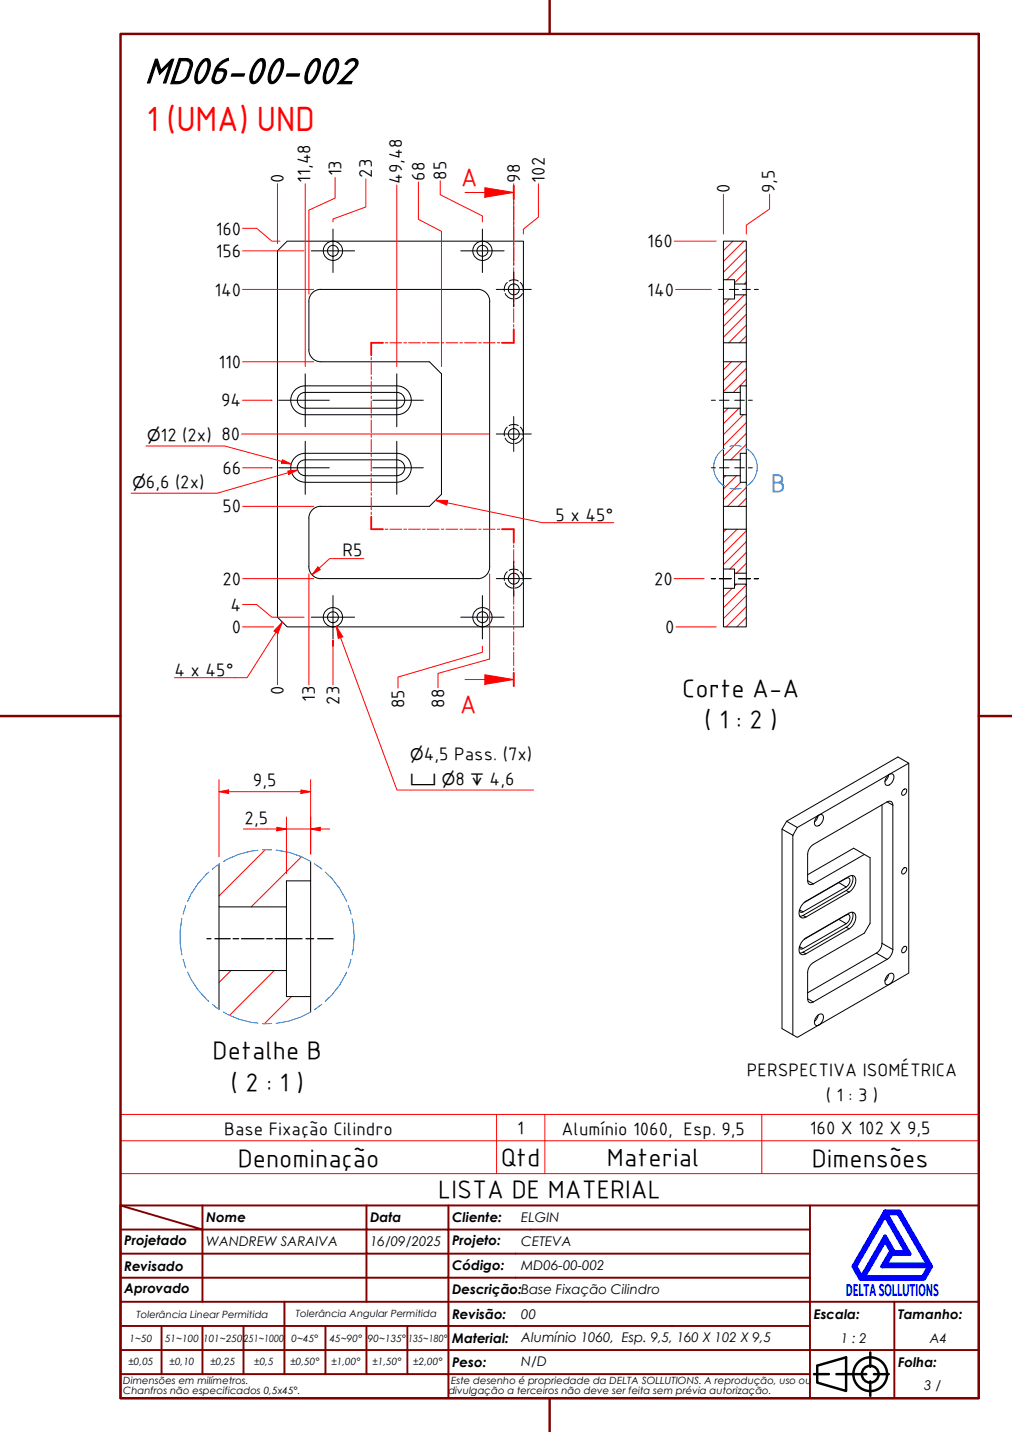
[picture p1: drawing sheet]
<svg xmlns="http://www.w3.org/2000/svg" width="210mm" height="297mm" viewBox="0 0 210 297" stroke-linecap="round" stroke-linejoin="round" font-family="sans-serif">
<!-- layer: Hatch (ABNT) -->
<g fill="none" stroke="#f00" stroke-width=".21">
<path d="M152 50l-1.9 2M154.3 50l-4.2 4.2M154.8 58.5l-.4 .4M154.8 56.2l-2.4 2.5M154.8 54l-4.1 4M154.8 51.7l-4.7 4.8M151.2 62l-1.1 1.2M151.7 75l-1.6 1.7M153.9 75l-3.8 3.9M154.4 61.2l-4.3 4.3M154.8 69.7l-1.4 1.4M154.8 67.4l-3.6 3.7"/>
<path d="M154.8 65.2l-4.7 4.8M154.8 63l-4.7 4.7M154.8 78.7l-2.7 2.7M154.8 76.4l-4.7 4.8M150.5 98.7l-.4 .5M151 84.7l-.9 1M152.8 98.7l-2.7 2.7M153.3 84.7l-3.2 3.2M154.2 86l-4.1 4.2M154.8 92.1l-3.2 3.3M154.8 89.9l-4.7 4.7M154.8 87.7l-4.7 4.7"/>
<path d="M150.6 109.8l-.5 .6M152.9 109.8l-2.8 2.8M153.6 100l-3.5 3.6M154.8 116.8l-2.1 2.1M154.8 114.6l-3.4 3.4M154.8 112.4l-4.7 4.7M154.8 110.1l-4.7 4.8M154.8 103.4l-1.7 1.6M154.8 101.1l-3.9 3.9M151.8 122l-1.7 1.8M152.7 121.2l-.3 .3M154.8 128.1l-2 1.9"/>
<path d="M154.8 125.8l-4.2 4.2M154.8 123.6l-4.7 4.7M154.8 121.3l-4.7 4.8M55 176.2l-9.6 9.7M62.5 177.7l-10.4 10.4M47.9 201.3l-2.5 2.5M56.9 201.3l-9.3 9.3M60.5 206.7l-5.7 5.7"/>
</g>
<!-- layer: Hidden (ABNT) -->
<g fill="none" stroke="#000" stroke-width=".21">
<path d="M105.2 58.6a1.83 1.83 0 0 0-.6 1.8M105.6 58.3a1.79 1.79 0 0 1 1.9 0M107.9 58.6a1.83 1.83 0 0 1 .6 1.8M104.8 60.9a1.83 1.83 0 0 0 1.5 1.1M108.4 60.9a1.83 1.83 0 0 1-1.6 1.1M104.8 90.9a1.81 1.81 0 0 0 1.5 1.1M105.2 88.6a1.84 1.84 0 0 0-.6 1.8M105.6 88.3a1.91 1.91 0 0 1 1.9 0M107.9 88.6a1.84 1.84 0 0 1 .6 1.8M108.4 90.9a1.81 1.81 0 0 1-1.6 1.1M105.2 118.6a1.84 1.84 0 0 0-.6 1.8M105.6 118.3a1.79 1.79 0 0 1 1.9 0"/>
<path d="M107.9 118.6a1.84 1.84 0 0 1 .6 1.8M104.8 120.9a1.81 1.81 0 0 0 1.5 1.1M108.4 120.9a1.81 1.81 0 0 1-1.6 1.1"/>
</g>
<!-- layer: Visible (ABNT) -->
<g fill="none" stroke="#000" stroke-width=".21">
<path d="M59.6 50h49v80h-49l-2-2v-76zM150.1 50h4.7v8.9h-2.4v-.9h-2.3zM150.1 58v4M152.4 58.9v2.3M154.8 58.9v2.3M64.1 72.5a2.51 2.51 0 0 0 2.5 2.5h22.5l2.5 2.5v25l-2.5 2.5h-22.5M64.1 62.5v10M66.6 60a2.51 2.51 0 0 0-2.5 2.5M66.6 60h32.5M99.1 60a2.51 2.51 0 0 1 2.5 2.5v55M150.1 62h2.3v-.8h2.4v9.9M150.1 75h4.7"/>
<path d="M150.1 71.1h4.7M150.1 62v47.8M154.8 71.1v38.7M61.4 94.7l1.2-.6 .7-.1h19a3 3 0 0 1 3 3 3 3 0 0 1-3 3h-19a2.99 2.99 0 0 1-2.8-2 2.99 2.99 0 0 1 .9-3.3zM61.4 80.7l1.2-.6 .7-.1h19a3 3 0 0 1 3 3 3 3 0 0 1-3 3h-19a2.99 2.99 0 0 1-2.8-2 2.99 2.99 0 0 1 .9-3.3zM62.1 95.9l.8-.5h.4h19a1.65 1.65 0 0 1 1.6 1.6 1.65 1.65 0 0 1-1.6 1.7h-19a1.64 1.64 0 0 1-1.5-1 1.64 1.64 0 0 1 .3-1.8zM62.1 81.9l.8-.4 .4-.1h19a1.64 1.64 0 0 1 1.6 1.6 1.64 1.64 0 0 1-1.6 1.7h-19a1.64 1.64 0 0 1-1.5-1 1.64 1.64 0 0 1 .3-1.8zM150.1 98.7h3.4M150.1 95.4h3.4M150.1 84.7h3.4M150.1 81.4h3.4M154.8 94h-1.3v6h1.3"/>
<path d="M154.8 80h-1.3v6h1.3M64.1 117.5a2.51 2.51 0 0 0 2.5 2.5h32.5M64.1 107.5v10M66.6 105a2.51 2.51 0 0 0-2.5 2.5M101.6 117.5a2.51 2.51 0 0 1-2.5 2.5M150.1 109.8v8.2h2.3v.9h2.4v-9.1M150.1 118v4M150.1 105h4.7M150.1 109.8h4.7M152.4 118.9v2.3M154.8 118.9v2.3M150.1 122h2.3v-.8h2.4v8.8h-4.7z"/>
<path d="M188.5 158.3l-2.3-1.3-23 13.4-1 1.6v41.4l2.2 1.3M45.4 179.2v8.9h14M64.4 178.7v4h-5v24h5M162.2 172l2.2 1.3M163.2 170.4l2.2 1.2M165.4 171.6l23.1-13.3v43.6l-23.1 13.3-1-.5v-41.4zM169.6 169.3a.69 .69 0 0 1 .9-.3 .69 .69 0 0 1 .3 1l-.2 .4a1.13 1.13 0 0 1-1.5 .8 1.65 1.65 0 0 1 .5-1.9zM169.7 169.2l-.3 .7-.5 .6M179.3 177.2l1.2 .7v13.6l-1.2 2.1-10.6 6.1-.6 .5-.4 .7-.2 .8v5.5M179.3 177.2l-2.2-1.3-9.6 5.5M179.3 177.2l-10.6 6.2M182.9 166.9v28.8"/>
<path d="M184 166.3l-15.6 9.1-.5 .7-.3 .8-.1 5.8M184 166.3a.72 .72 0 0 1 .8 0 .72 .72 0 0 1 .4 .7M184 166.3l1.2 .7M184.2 160.9a.68 .68 0 0 1 .9-.3 .68 .68 0 0 1 .3 .9 1.58 1.58 0 0 1-1.5 1.4 1.26 1.26 0 0 1 .3-2zM184.3 160.7l-.2 .8-.6 .6M185.2 167v30M187.3 163.9l.6-.2a.81 .81 0 0 1 0 .9 .81 .81 0 0 1-.8 .3 .95 .95 0 0 1 .2-1zM45.4 188.1v21.3M64.4 182.7v27.3M165.8 196.5l.3 .4 .5-.1M165.8 188.9l.3 .3h.5M166.6 197.5l-.7 .2"/>
<path d="M166.6 189.9l-.7 .2M166.6 197.5l.6 .4M167.5 182.7a.71 .71 0 0 0 .3 .7 .71 .71 0 0 0 .9 0M167.5 182.7l1.2 .7M174 190.7l1.5 .9-8.9 5.2-.8-.5M174 183.1l1.5 .9-8.9 5.2-.8-.5M175.5 191.6a1.23 1.23 0 0 0 .5-1.9l-.5 .1-8.7 5M175.5 184a1.23 1.23 0 0 0 .5-1.9l-.5 .1-8.7 5M176.1 192.7a2.65 2.65 0 0 0 1.2-3.3 .89 .89 0 0 0-1.2 0l-8.9 5.2a2.94 2.94 0 0 0-1.4 3 .83 .83 0 0 0 1.4 .3M176.1 185a2.65 2.65 0 0 0 1.2-3.2 .89 .89 0 0 0-1.2 0l-8.9 5.2a2.94 2.94 0 0 0-1.4 2.9 .83 .83 0 0 0 1.4 .3M176.1 185l-.6-.3-8.9 5.2 .6 .3M176.1 192.7l-.6-.4-8.9 5.2"/>
<path d="M176.1 192.7l-8.9 5.2M176.1 185l-8.9 5.2M176.8 181.6a2.74 2.74 0 0 1-1.3 3.1M176.8 189.2a2.74 2.74 0 0 1-1.3 3.1M181.8 197.7l-14.3 8.2M181.8 197.7l2.2 1.3M182.9 195.7l-.3 1.1-.8 .9M182.9 195.7l2.3 1.3M184 199l-15.3 8.8M185.2 197l-.4 1.1-.8 .9M187.3 196.5l.6-.2a.81 .81 0 0 1 0 .9 .81 .81 0 0 1-.8 .3 .95 .95 0 0 1 .2-1zM187.3 180.2l.2-.2h.4a.9 .9 0 0 1-.7 1.3 .66 .66 0 0 1 .1-1.1z"/>
<path d="M45.4 201.3h14M167.5 207.2a.71 .71 0 0 0 .3 .7 .71 .71 0 0 0 .9-.1M167.5 207.2l1.2 .6M169.6 210.7a.69 .69 0 0 1 1.2 0 1.76 1.76 0 0 1-1.5 2 1.14 1.14 0 0 1 0-1.7zM169.7 210.5l-.3 .8-.5 .6M184.2 202.2a.69 .69 0 0 1 1-.3 .69 .69 0 0 1 .2 1 1.65 1.65 0 0 1-1.5 1.4 1.16 1.16 0 0 1 0-1.8zM184.3 202.1a1.99 1.99 0 0 1-.8 1.3"/>
<circle cx="69.1" cy="52" r="2"/>
<circle cx="69.1" cy="52" r="1.13"/>
<circle cx="100.1" cy="52" r="2"/>
<circle cx="100.1" cy="52" r="1.13"/>
<circle cx="106.6" cy="60" r="1.13"/>
<circle cx="106.6" cy="90" r="1.13"/>
<circle cx="69.1" cy="128" r="2"/>
<circle cx="69.1" cy="128" r="1.13"/>
<circle cx="100.1" cy="128" r="2"/>
<circle cx="100.1" cy="128" r="1.13"/>
<circle cx="106.6" cy="120" r="1.13"/>
</g>
<!-- layer: Linha Corte (ABNT) -->
<g fill="none" stroke="#f00" stroke-width=".21">
<path d="M100.6 39.9h6M106.6 38.5v2.8M106.6 41.8v.5M106.6 42.8v2.8M106.6 46v.6M106.6 47v2.8M106.6 50.3v.5M106.6 51.3v2.8M106.6 54.6v.5M106.6 55.5v2.8M106.6 58.8v.5M106.6 59.8v2.8"/>
<path d="M77 74.1v.6M77 75.1v2.6M77 78.1v.6M77 79.1v2.6M79.4 71.1h-2.4v2.6M79.9 71.1h.5M80.9 71.1h2.4M83.8 71.1h.5M84.8 71.1h2.4M87.6 71.1h.6M88.6 71.1h2.5M91.5 71.1h.6"/>
<path d="M92.5 71.1h2.4M95.4 71.1h.5M96.4 71.1h2.4M99.3 71.1h.5M100.2 71.1h2.5M103.1 71.1h.6M106.6 63.1v.5M106.6 64v2.9M106.6 67.3v.5M106.6 68.3v2.8h-2.5M77 82.2v.5M77 83.1v2.6"/>
<path d="M77 86.2v.5M77 87.2v2.5M77 90.2v.5M77 91.2v2.5M77 94.2v.5M77 95.2v2.5M77 98.2v.5M77 99.2v2.6M77 102.2v.6M77 103.2v2.6M77 106.2v.6M77 107.2v2.6h2.4"/>
<path d="M79.9 109.8h.5M80.9 109.8h2.4M83.8 109.8h.5M84.8 109.8h2.4M87.6 109.8h.6M88.6 109.8h2.5M91.5 109.8h.6M92.5 109.8h2.4M95.4 109.8h.5M96.4 109.8h2.4M99.3 109.8h.5M100.2 109.8h2.5"/>
<path d="M103.1 109.8h.6M104.1 109.8h2.5v2.8M106.6 113v.6M106.6 114v2.8M106.6 117.3v.5M106.6 118.3v2.8M106.6 121.5v.6M106.6 122.5v2.9M106.6 125.8v.5M106.6 126.8v2.8M106.6 130.1v.5M106.6 131v2.8"/>
<path d="M106.6 134.3v.5M106.6 135.3v2.8M106.6 138.6v.5M106.6 139.5v2.9"/>
</g>
<path d="M106.6 38.5v2.8M79.4 71.1h-2.4v2.6M106.6 68.3v2.8h-2.5M77 107.2v2.6h2.4M104.1 109.8h2.5v2.8M106.6 139.5v2.9" fill="none" stroke="#f00" stroke-width=".36"/>
<path d="M100.6 38.9l6 1-6 1z" fill="#f00"/>
<path d="M96.5 39.9h4.1M100.6 38.9l6 1-6 1zM100.6 141h6" fill="none" stroke="#f00" stroke-width=".21"/>
<path d="M100.6 140l6 1-6 1z" fill="#f00"/>
<path d="M100.6 140l6 1-6 1zM96.5 141h4.1" fill="none" stroke="#f00" stroke-width=".21"/>
<path d="M25 236.6h178v-5.4h-178v12.2M103 231.2v12.2M113 231.2v12.2M158 231.2v12.2M203 236.6v6.8h-178M25 243.4v6.6h178v-6.6" fill="none" stroke="#f00" stroke-width=".21"/>
<!-- layer: Detail Boundary (ABNT) -->
<path d="M150.3 93a4.5 4.5 0 0 0 0 7.8M151.4 92.6l1-.2 1.3 .2M154.8 93a4.5 4.5 0 0 1 0 7.8M151.4 101.3l1 .1 1.3-.1" fill="none" stroke="#0080ff" stroke-width=".21"/>
<!-- layer: Borda A3/A4 (ABNT) -->
<path d="M25 7h178v283h-178zM114 0v7M0 148.5h25M203 148.5h7M114 290v7" fill="none" stroke="#800000" stroke-width=".51"/>
<path d="M183.6 257.3l1.2 2.2-1.8 3.2h9.7l-1.3 2.2h-12.2zM183.6 252.1l4.4 7.6h-2.6l-1.8-3.2-4.9 8.4-1.3-2.2zM183.6 251.3h3l6.5 11.4-1.5 2.6h-13.1l-1.5-2.6zM183.8 251.7h2.5l6.2 10.6h-8.8l1.3-2.2h3.7zM185 259.7h.2l-.1 .2z" fill="none" stroke="#00f" stroke-width=".8"/>
<!-- layer: 0 -->
<path d="M178.5 265.3h13.1" fill="none" stroke="#000" stroke-width=".21"/>
<g fill="none" stroke="#800000" stroke-width=".4">
<path d="M25 250l17 5h-17M25 250h178v40h-178zM42 255h34v5h17M42 255v15M42 250v5M76 250v5h17v5M93 250v5h75M168 250v20h-143M25 260h51v10M25 275h17M33.5 275v10M50.5 275h-8.5v10"/>
<path d="M59 270v15h-8.5M67.5 275v10h-8.5M76 275v10h8.5M84.5 275v10M93 275h-42.5v10M93 260v5h-68M93 275v10h75M93 260h75M93 275h75M168 265h-75v10M185.5 270v10h17.5M203 270h-35v10h17.5v10"/>
<path d="M25 285h25.5M25 280h143v10M67.5 285h8.5M84.5 285h8.5v5"/>
</g>
<g fill="none" stroke="#000" stroke-width=".51">
<path d="M168.8 285h3.1M169.5 283.3l6-1.8v7l-6-1.7zM173.5 285h6.2M180.5 280.5v3M180.5 286.5v3M181.3 285h3"/>
<circle cx="180.5" cy="285" r="3.5"/>
<circle cx="180.5" cy="285" r="1.75"/>
</g>
<!-- layer: Marca de centro (ISO) -->
<g fill="none" stroke="#000" stroke-width=".21">
<path d="M64.6 52h9M69.1 47.5v9M95.6 52h9M100.1 47.5v9M106.6 56.4v7.3M63.3 77.5v11M82.3 77.5v11M102.9 60h7.3M57.8 97h10.5M57.8 83h10.5M63.3 91.5v11M77.3 97h10.5"/>
<path d="M77.3 83h10.5M82.3 91.5v11M102.9 90h7.3M106.6 86.4v7.2M106.6 116.4v7.3M64.6 128h9M69.1 123.5v9M95.6 128h9M100.1 123.5v9M102.9 120h7.3"/>
</g>
<g fill="none" stroke="#f00" stroke-width=".21">
<path d="M57.6 38.1v12.4M63.3 38.1v37.9M69.5 36.8v4.3l-5.4 2.5v17.4M75.9 37.1v5.8l-6.8 2.5v.6M82.3 38.4v37.6M86.8 37.8v7.7l4.8 2.5v28M91.3 37.5v2.9l8.8 4.4v1.2M106.6 38.1v16.8M111.7 38.1v6.9l-3.1 2.5v1M50.3 52h12.8M50.3 47.4h2.9l3.2 2.6h1.7M50.3 75h14.8"/>
<path d="M50.3 60h14.8M50.3 97h6M50.3 83h6M58.5 95.7l1.9 .6M50.3 105h14.8M64.1 119v23M101.6 119v8.9M50.3 130h6.4M50.3 125.4h2.9l3.2 2.6h6.7M50.3 120h14.8M57.6 131.2v10.8M69.1 134v-1.2v9.2"/>
<path d="M100.1 134v1.3l-17.6 5.1v2.3M101.6 128.1v8.6l-10.8 3v3"/>
</g>
<path d="M58.6 95.4l1.8 .9-2-.2z" fill="#f00"/>
<path d="M30.3 92.5h16.3l11.9 3.2M58.6 95.4l1.8 .9-2-.2zM61.7 97.5l-1.9 .6" fill="none" stroke="#f00" stroke-width=".21"/>
<path d="M59.7 97.7l2-.2-1.8 .9z" fill="#f00"/>
<path d="M139.8 50h8.7M150.1 40.3v8.2M159.6 40.3v3.1l-4.8 3.3v1.8M59.7 97.7l2-.2-1.8 .9zM59.8 98.1l-14.7 4.2h-17.9M139.8 120h6.2" fill="none" stroke="#f00" stroke-width=".21"/>
<!-- layer: Eixo de trabalho (ISO) -->
<path d="M147.6 120h.8M149.2 120h2.4zM153.2 120h2.4M156.5 120h.8" fill="none" stroke="#000" stroke-width=".25"/>
<path d="M58.6 129l-1.4 2.1" fill="none" stroke="#f00" stroke-width=".21"/>
<path d="M58.6 129l-1 2.4-.8-.5z" fill="#f00"/>
<path d="M57.2 131.1l-6 9.5h-15M58.6 129l-1 2.4-.8-.5z" fill="none" stroke="#f00" stroke-width=".21"/>
<path d="M140.2 130h8.3M57.4 172h2" fill="none" stroke="#f00" stroke-width=".21"/>
<!-- layer: Detail Boundary (ABNT) -->
<g fill="none" stroke="#0080ff" stroke-width=".21">
<path d="M45.6 179.2l-1.6 1.1M53.5 176.4a16 16 0 0 0-7.1 2.3M54.4 176.3h1.9M57.3 176.3a16.8 16.8 0 0 1 7.1 2.4M65.2 179.2l1.6 1.1M37.7 190.5l-.3 2.5v2.6l.3 2.5M38 199l.5 1.8M38.5 187.8l-.5 1.8M43.3 180.9a16.8 16.8 0 0 0-4.4 6.1M67.5 180.9a16.6 16.6 0 0 1 4.4 6.1M72.2 187.8l.6 1.8M72.8 199l-.6 1.8"/>
<path d="M73 190.5a16 16 0 0 1 0 7.5M38.9 201.6a16.8 16.8 0 0 0 4.4 6.1M44 208.3l1.6 1.1M46.4 209.9a15.7 15.7 0 0 0 7.1 2.3M56.3 212.3h-1.9M64.4 209.9a16.8 16.8 0 0 1-7.1 2.4M66.8 208.3l-1.6 1.1M71.9 201.6a16.6 16.6 0 0 1-4.4 6.1"/>
</g>
<!-- layer: Linha de centro (ISO) -->
<path d="M147.6 83h.8M147.6 97h.8M149.2 83h2M149.2 97h2M152.4 83h2M152.4 97h2M155.2 83h.8M155.2 97h.8" fill="none" stroke="#000" stroke-width=".21"/>
<path d="M57.4 171.6l2 .4-2 .3z" fill="#f00"/>
<path d="M57.4 171.6l2 .4-2 .3zM64.4 172h2" fill="none" stroke="#f00" stroke-width=".21"/>
<path d="M64.4 172l2-.4v.7z" fill="#f00"/>
<path d="M50.5 172h6.9M59.4 172h5M59.4 169.5v11.7M62.4 164.2h2M64.4 172l2-.4v.7zM64.4 169.5v7.7M66.4 172h2" fill="none" stroke="#f00" stroke-width=".21"/>
<path d="M62.4 163.9l2 .3-2 .4z" fill="#f00"/>
<path d="M45.4 164.2h2M62.4 163.9l2 .3-2 .4z" fill="none" stroke="#f00" stroke-width=".21"/>
<path d="M45.4 164.2l2-.3v.7z" fill="#f00"/>
<path d="M45.4 164.2l2-.3v.7zM45.4 161.7v16M47.4 164.2h15M64.4 161.7v15.5" fill="none" stroke="#f00" stroke-width=".21"/>
<path d="M90.3 103.8l2.5 .5" fill="none" stroke="#f00" stroke-width=".21"/>
<path d="M90.3 103.8h2.6l-.2 1z" fill="#f00"/>
<path d="M90.3 103.8h2.6l-.2 1zM92.8 104.3l19.7 4.1h14.8" fill="none" stroke="#f00" stroke-width=".21"/>
<path d="M66.2 117.9l-1.5 1.3" fill="none" stroke="#f00" stroke-width=".21"/>
<path d="M65.9 117.6l.5 .5-1.7 1.1z" fill="#f00"/>
<path d="M65.9 117.6l.5 .5-1.7 1.1zM75.5 115.9h-7.1l-2.2 2" fill="none" stroke="#f00" stroke-width=".21"/>
<!-- layer: Eixo de trabalho (ISO) -->
<path d="M42.9 194.7h.9M44.6 194.7h3.2M48.3 194.7h1.2M50.1 194.7h4.7M55.3 194.7h1.2M57.1 194.7h5.6M63.5 194.7h1.6M65.9 194.7h3.2" fill="none" stroke="#000" stroke-width=".25"/>
<path d="M69.8 129.9l.8 2.4" fill="none" stroke="#f00" stroke-width=".21"/>
<path d="M69.8 129.9l1.3 2.2-1 .3z" fill="#f00"/>
<path d="M69.8 129.9l1.3 2.2-1 .3zM70.6 132.3l11.7 31.6h28.4" fill="none" stroke="#f00" stroke-width=".21"/>
<!-- layer: Linha de centro (ISO) -->
<path d="M149 60h1.1M151.3 60h1.9M154 60h1.6M156.5 60h.8" fill="none" stroke="#000" stroke-width=".21"/>
<path d="M140.1 60h7.5M50.1 90h51.3" fill="none" stroke="#f00" stroke-width=".21"/>
<text font-size="81.9" fill="#fff" x="188.7" y="289">.</text>
<text font-size="8.1" x="30" y="17.3">MD06-00-002</text>
<text font-size="7" fill="#f00" x="30.4" y="27.1">1 (UMA) UND</text>
<g font-size="5.4" fill="#f00">
<text x="95.6" y="38.7">A</text>
<text x="95.4" y="147.8">A</text>
</g>
<text font-size="5.4" fill="#0080ff" x="159.9" y="102.1">B</text>
<g font-size="5.4">
<text x="141.5" y="144.5">Corte A-A</text>
<text x="146" y="151">( 1 : 2 )</text>
<text x="44.1" y="219.7">Detalhe B</text>
<text x="47.8" y="226.2">( 2 : 1 )</text>
<text x="49.3" y="242">Denominação</text>
<text x="103.9" y="241.8">Qtd</text>
<text x="125.9" y="241.8">Material</text>
<text x="168.4" y="242">Dimensões</text>
<text x="90.9" y="248.5">LISTA DE MATERIAL</text>
</g>
<g font-size="3.9">
<text x="58.8" y="37.9" transform="rotate(-90 58.8 37.9)">0</text>
<text x="64.3" y="37.9" transform="rotate(-90 64.3 37.9)">11,48</text>
<text x="70.8" y="36.6" transform="rotate(-90 70.8 36.6)">13</text>
<text x="77.2" y="36.9" transform="rotate(-90 77.2 36.9)">23</text>
<text x="83.3" y="38.1" transform="rotate(-90 83.3 38.1)">49,48</text>
<text x="88.1" y="37.5" transform="rotate(-90 88.1 37.5)">68</text>
<text x="92.6" y="37.3" transform="rotate(-90 92.6 37.3)">85</text>
<text x="107.8" y="37.9" transform="rotate(-90 107.8 37.9)">98</text>
<text x="112.9" y="37.9" transform="rotate(-90 112.9 37.9)">102</text>
<text x="151.3" y="40" transform="rotate(-90 151.3 40)">0</text>
<text x="160.6" y="40" transform="rotate(-90 160.6 40)">9,5</text>
<text x="44.7" y="53.3">156</text>
<text x="44.7" y="48.6">160</text>
<text x="134.3" y="51.3">160</text>
<text x="44.5" y="61.3">140</text>
<text x="134.3" y="61.3">140</text>
<text x="45.3" y="76.3">110</text>
<text x="45.9" y="84.3">94</text>
<text x="33.3" y="91.4">12 (2x) 80</text>
<text x="30.3" y="101.2">6,6 (2x)</text>
<text x="46.1" y="98.3">66</text>
<text x="46.1" y="106.3">50</text>
<text x="115.3" y="108.1">5 x 45°</text>
<text x="71" y="115.3">R5</text>
<text x="46.1" y="121.3">20</text>
<text x="135.7" y="121.3">20</text>
<text x="47.8" y="126.7">4</text>
<text x="48.1" y="131.3">0</text>
<text x="138" y="131.3">0</text>
<text x="36.2" y="140.3">4 x 45°</text>
<text x="58.8" y="144.2" transform="rotate(-90 58.8 144.2)">0</text>
<text x="65.3" y="145.6" transform="rotate(-90 65.3 145.6)">13</text>
<text x="70.3" y="146.2" transform="rotate(-90 70.3 146.2)">23</text>
<text x="83.8" y="146.9" transform="rotate(-90 83.8 146.9)">85</text>
<text x="92.1" y="146.8" transform="rotate(-90 92.1 146.8)">88</text>
<text x="87.9" y="157.7">4,5 Pass. (7x)</text>
<text x="52.5" y="163.1">9,5</text>
<text x="94.4" y="162.7">8</text>
<text x="101.6" y="162.7">4,6</text>
<text x="50.7" y="170.9">2,5</text>
<text x="154.9" y="223.3">PERSPECTIVA ISOMÉTRICA</text>
<text x="171.3" y="228.3">( 1 : 3 )</text>
<text x="46.5" y="235.3">Base Fixação Cilindro</text>
<text x="107.3" y="235.2">1</text>
<text x="116.5" y="235.3">Alumínio 1060, Esp. 9,5</text>
<text x="168" y="235.2">160 X 102 X 9,5</text>
</g>
<text font-size="3.9" fill="#00f" x="175.4" y="268.8">DELTASOLLUTIONS</text>
<g font-size="3.3">
<text x="30.5" y="91.4">⌀</text>
<text x="27.5" y="101.2">⌀</text>
<text x="85.1" y="157.7">⌀</text>
<text x="85.1" y="162.7">⌴ ⌀</text>
<text x="97.5" y="162.7">↧</text>
</g>
<g font-size="2.8">
<text x="42.8" y="253.5">Nome</text>
<text x="76.8" y="253.5">Data</text>
<text x="93.8" y="253.6">Cliente:</text>
<text x="108.1" y="253.5">ELGIN</text>
<text x="25.8" y="263.6">Revisado</text>
<text x="25.8" y="258.3">Projetado</text>
<text x="42.8" y="258.5">WANDREW SARAIVA</text>
<text x="76.8" y="258.4">16/09/2025</text>
<text x="93.8" y="263.4">Código:</text>
<text x="93.8" y="258.3">Projeto:</text>
<text x="108.1" y="263.5">MD06-00-002</text>
<text x="108.1" y="258.5">CETEVA</text>
<text x="25.8" y="268.3">Aprovado</text>
<text x="93.8" y="268.3">Descrição:Base Fixação Cilindro</text>
<text x="93.8" y="273.6">Revisão:</text>
<text x="108.1" y="273.5">00</text>
<text x="168.8" y="273.5">Escala:</text>
<text x="186.3" y="273.5">Tamanho:</text>
<text x="93.8" y="278.6">Material:</text>
<text x="108.1" y="278.3">Alumínio 1060, Esp. 9,5, 160 X 102 X 9,5</text>
<text x="174.4" y="278.5">1 : 2</text>
<text x="192.8" y="278.6">A4</text>
<text x="93.8" y="283.5">Peso:</text>
<text x="108.1" y="283.4">N/D</text>
<text x="186.3" y="283.5">Folha:</text>
<text x="191.7" y="288.4">3 / 4</text>
</g>
<g font-size="2.1">
<text x="28.3" y="273.3">Tolerância Linear Permitida</text>
<text x="61.4" y="273.1">Tolerância Angular Permitida</text>
<text x="26.9" y="278.3">1~50</text>
<text x="34.2" y="278.3">51~100</text>
<text x="42.1" y="278.3">101~250</text>
<text x="50.5" y="278.3">251~1000</text>
<text x="60.5" y="278.3">0~45°</text>
<text x="68.4" y="278.3">45~90°</text>
<text x="76.3" y="278.3">90~135°</text>
<text x="84.7" y="278.3">135~180°</text>
<text x="25.6" y="287.1">Dimensões em milímetros.</text>
<text x="26.6" y="283.2">±0,05</text>
<text x="35.2" y="283.2">±0,10</text>
<text x="43.6" y="283.2">±0,25</text>
<text x="52.7" y="283.2">±0,5</text>
<text x="60.2" y="283.2">±0,50°</text>
<text x="68.7" y="283.2">±1,00°</text>
<text x="77.2" y="283.2">±1,50°</text>
<text x="85.7" y="283.2">±2,00°</text>
<text x="93.6" y="287.1">Este desenho é propriedade da DELTA SOLLUTIONS. A reprodução, uso ou</text>
<text x="25.6" y="289.2">Chanfros não especificados 0,5x45°.</text>
<text x="93" y="289.2">divulgação a terceiros não deve ser feita sem prévia autorização.</text>
</g>
</svg>
